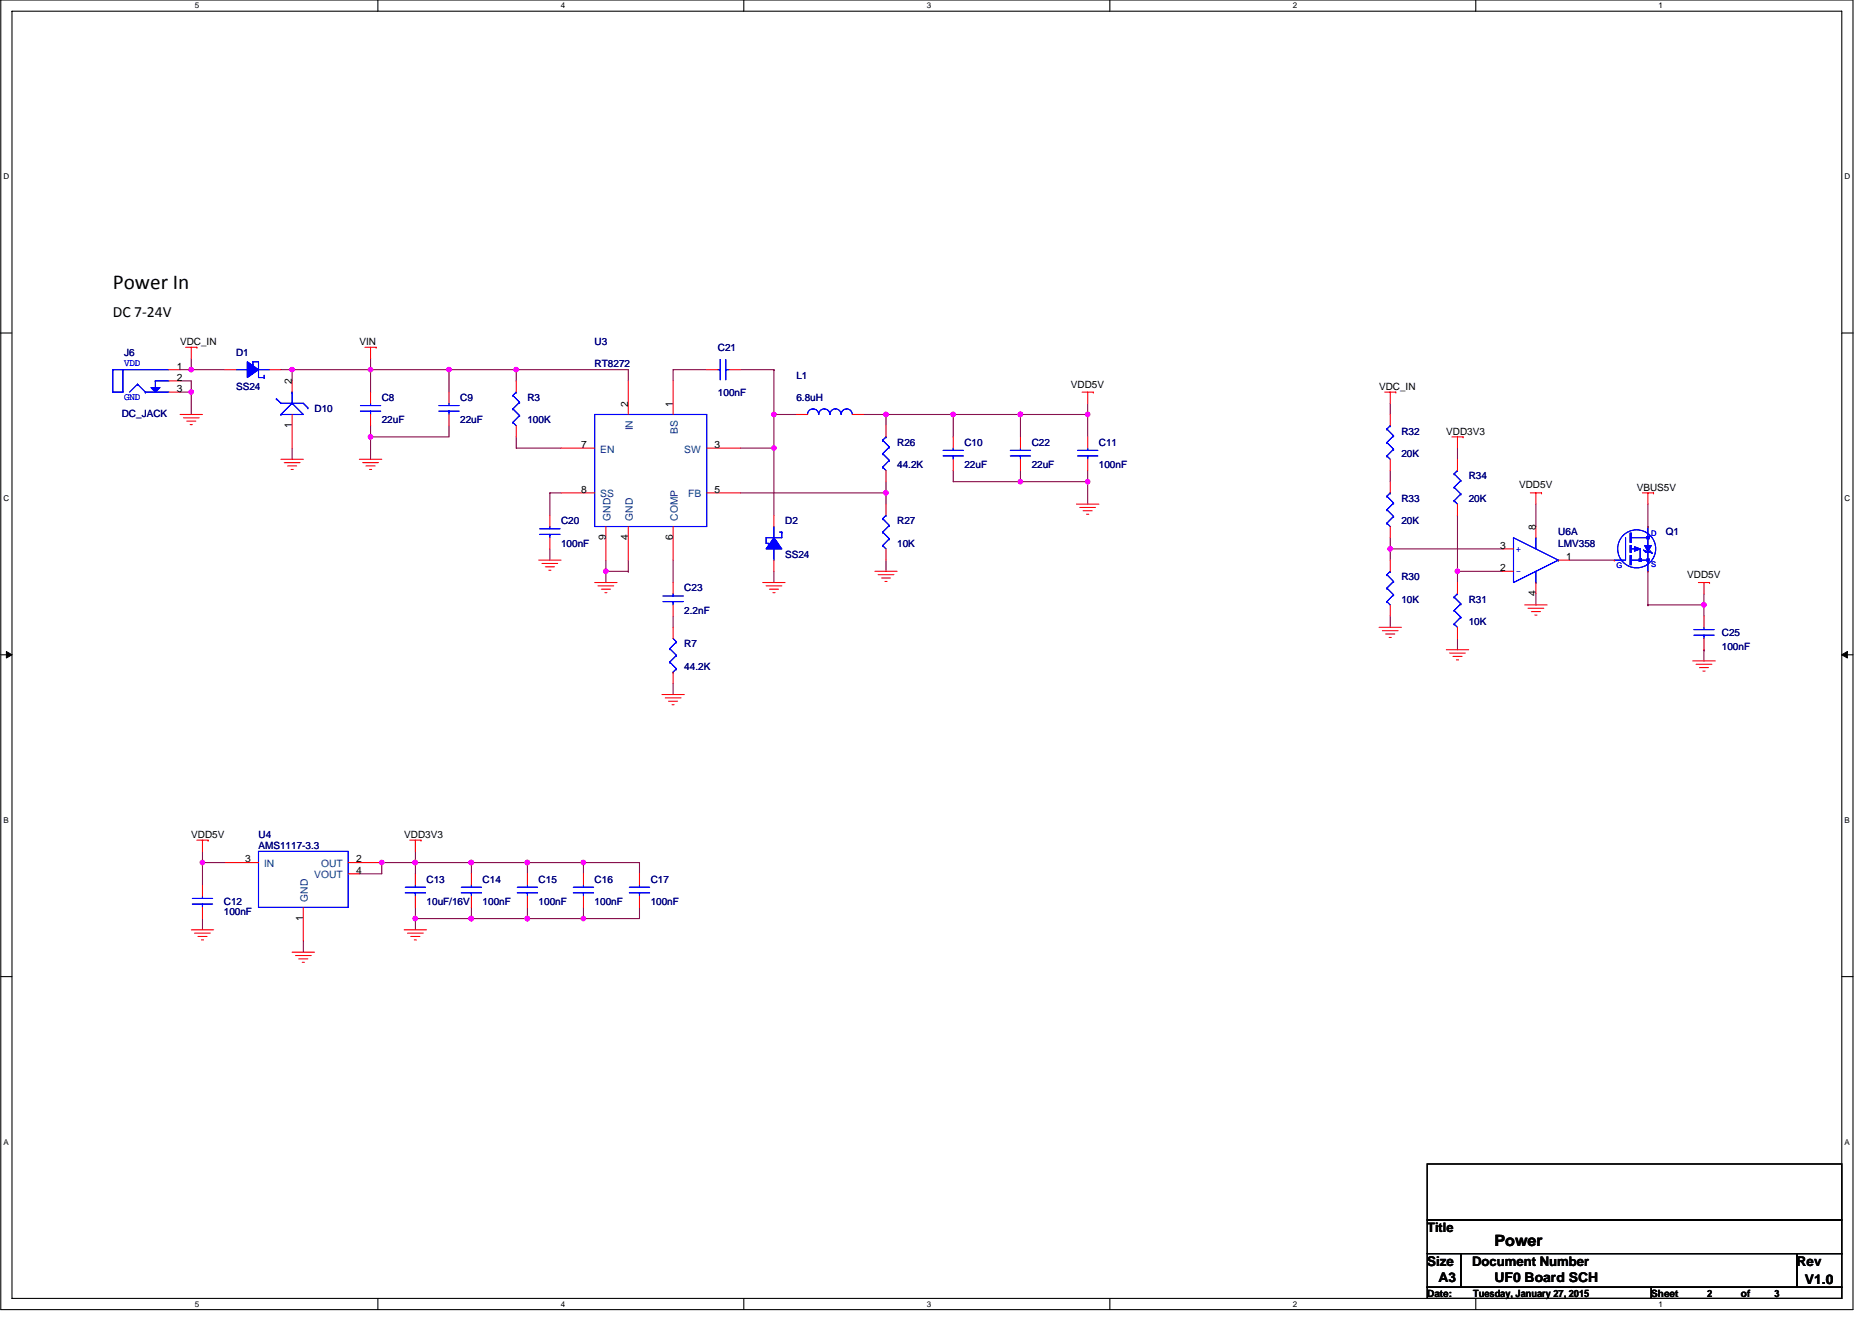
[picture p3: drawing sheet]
<svg xmlns="http://www.w3.org/2000/svg" width="297mm" height="210mm" viewBox="0 0 297 210" stroke-linecap="round" stroke-linejoin="round" font-family="sans-serif">
<path d="M.1 0h293.9v207.9h-293.9zM1.9 1.8h290.3v204.3h-290.3z" fill="none" stroke="#000" stroke-width=".17"/>
<g fill="#fff">
<path d="M30.9 .2h.7v1.4h-.7z"/>
<path d="M30.9 206.3h.7v1.4h-.7z"/>
</g>
<path d="M60 0v1.8M60 206.1v1.8" fill="none" stroke="#000" stroke-width=".17"/>
<g fill="#fff">
<path d="M89 .2h.7v1.4h-.7z"/>
<path d="M89 206.3h.7v1.4h-.7z"/>
</g>
<path d="M118 0v1.8M118 206.1v1.8" fill="none" stroke="#000" stroke-width=".17"/>
<g fill="#fff">
<path d="M147 .2h.7v1.4h-.7z"/>
<path d="M147 206.3h.7v1.4h-.7z"/>
</g>
<path d="M176.1 0v1.8M176.1 206.1v1.8" fill="none" stroke="#000" stroke-width=".17"/>
<g fill="#fff">
<path d="M205.1 .2h.7v1.4h-.7z"/>
<path d="M205.1 206.3h.7v1.4h-.7z"/>
</g>
<path d="M234.2 0v1.8M234.2 206.1v1.8" fill="none" stroke="#000" stroke-width=".17"/>
<g fill="#fff">
<path d="M263.2 .2h.7v1.4h-.7z"/>
<path d="M263.2 206.3h.7v1.4h-.7z"/>
<path d="M.6 27.3h.9v1.4h-.9z"/>
<path d="M292.7 27.3h.9v1.4h-.9z"/>
<path d="M.6 78.4h.9v1.4h-.9z"/>
<path d="M292.7 78.4h.9v1.4h-.9z"/>
</g>
<path d="M.1 52.9h1.8M292.2 52.9h1.8" fill="none" stroke="#000" stroke-width=".17"/>
<g fill="#fff">
<path d="M.6 129.5h.8v1.4h-.8z"/>
<path d="M292.7 129.5h.8v1.4h-.8z"/>
</g>
<path d="M.1 103.9h1.8M292.2 103.9h1.8" fill="none" stroke="#000" stroke-width=".17"/>
<path d="M1 103.4l.9 .5-.9 .5zM292.2 103.9l.9-.5v1z" fill="#000" stroke="#000" stroke-width=".16"/>
<g fill="#fff">
<path d="M.5 180.5h.9v1.4h-.9z"/>
<path d="M292.7 180.5h.8v1.4h-.8z"/>
</g>
<path d="M.1 155h1.8M292.2 155h1.8M226.5 184.7h65.7v8.9h-65.7zM226.5 193.6h65.7v5.4h-65.7zM226.5 199h5.3v5.3h-5.3zM231.8 199h53.3v5.3h-53.3zM285.1 199h7.1v5.3h-7.1zM226.5 204.3h35.5v1.8h-35.5zM262 204.3h30.2v1.8h-30.2z" fill="none" stroke="#000" stroke-width=".17"/>
<g fill="none" stroke="#800040" stroke-width=".17">
<path d="M28.6 58.7h1.7M30.3 58.7h.1M30.3 56.9v1.8M30.3 58.7h5.4M44.6 58.7h1.8M46.4 58.7v1.8M46.4 58.7h.1M46.4 58.7h35.5M58.8 56.9v1.8M58.8 58.7v3.5M58.8 58.7h.1M71.2 58.7h.1"/>
<path d="M71.2 58.7v3.5M81.9 58.7h17.8v1.8M81.9 58.7v1.8M112.1 58.7h-5.3v1.8M117.5 58.7h5.3M122.8 58.7h.1M122.8 58.7v7.1M28.6 60.5h1.7v1.7M28.6 62.2h1.7M30.3 62.2h.1M30.3 62.2v3.6M46.4 71.1v1.8"/>
<path d="M58.8 67.6v1.7M58.8 69.3h.1M58.8 69.3v3.6M71.2 67.6v1.7h-12.4M81.9 69.3v1.8h7.1M89 78.2h-1.8v3.6M117.5 78.2h23.1M117.5 71.1h5.3M122.8 71.1h.1M122.8 65.8v5.3M122.8 65.8h3.6M122.8 71.1v10.7"/>
<path d="M137 65.8h3.6M140.6 65.8h.1M140.6 78.2h.1M140.6 76.5v1.7M140.6 65.8v1.8M140.6 65.8h32M140.6 78.2v1.8M151.3 65.8v3.5M151.3 65.8h.1M151.3 74.7v1.8h10.6M161.9 65.8v3.5M161.9 76.5h.1"/>
<path d="M161.9 65.8h.1M161.9 74.7v1.8M161.9 76.5h10.7M172.6 76.5h.1M172.6 64v1.8M172.6 65.8v3.5M172.6 74.7v1.8M172.6 76.5v3.5M220.6 64v1.8M220.6 74.7v1.8M231.3 71.1v1.8M87.2 87.1v1.8"/>
<path d="M96.1 88.9v1.8M99.7 90.7h-3.6v1.8M99.7 90.7h.1M99.7 88.9v1.8M106.8 97.8v1.8M106.8 88.9v3.6M122.8 90.7v1.8M140.6 88.9v1.8M220.6 97.8v1.8M220.6 87.1v1.8M220.6 87.1h.1M220.6 85.3v1.8"/>
<path d="M220.6 87.1h17.8M231.3 81.8v8.9h7.1M231.3 81.8h.1M231.3 90.7v1.8M243.7 80v3.6M243.7 94.2v1.8M249 88.9h7.2M261.5 80v3.6M261.5 90.7v5.3M261.5 96h8.9v1.8M261.5 96h.1M270.4 94.2v1.8"/>
<path d="M106.8 108.5v1.7M231.3 101.3v1.8M270.4 103.1h.1M270.4 103.1v1.8M32.1 136.9v3.6M32.1 136.9h.1M32.1 135.1v1.8M32.1 136.9h3.6M60.6 136.9h5.3M60.6 136.9v1.8h-3.6M60.6 136.9h.1M65.9 136.9h.1"/>
<path d="M65.9 135.1v1.8M65.9 136.9h26.7M65.9 136.9v1.8M74.8 136.9h.1M74.8 136.9v1.8M83.7 136.9h.1M83.7 136.9v1.8M92.6 136.9h8.9v1.8M92.6 136.9v1.8M32.1 145.8v1.8M48.1 149.4v1.7M65.9 144v1.8"/>
<path d="M65.9 145.8h.1M65.9 145.8v1.8M65.9 145.8h26.7M74.8 145.8h.1M74.8 144v1.8M83.7 144v1.8M83.7 145.8h.1M92.6 144v1.8M101.5 144v1.8h-8.9"/>
</g>
<g fill="#f0f" stroke="#f0f" stroke-width=".17">
<circle cx="92.6" cy="136.9" r=".35"/>
<circle cx="83.7" cy="136.9" r=".35"/>
<circle cx="74.8" cy="136.9" r=".35"/>
<circle cx="83.7" cy="145.8" r=".35"/>
<circle cx="74.8" cy="145.8" r=".35"/>
<circle cx="92.6" cy="145.8" r=".35"/>
<circle cx="65.9" cy="145.8" r=".35"/>
<circle cx="32.1" cy="136.9" r=".35"/>
<circle cx="65.9" cy="136.9" r=".35"/>
<circle cx="60.6" cy="136.9" r=".35"/>
<circle cx="96.1" cy="90.7" r=".35"/>
<circle cx="122.8" cy="65.8" r=".35"/>
<circle cx="172.6" cy="76.4" r=".35"/>
<circle cx="140.6" cy="65.8" r=".35"/>
<circle cx="161.9" cy="76.4" r=".35"/>
<circle cx="161.9" cy="65.8" r=".35"/>
<circle cx="151.2" cy="65.8" r=".35"/>
<circle cx="140.6" cy="78.2" r=".35"/>
<circle cx="122.8" cy="71.1" r=".35"/>
<circle cx="172.6" cy="65.8" r=".35"/>
<circle cx="30.3" cy="58.7" r=".35"/>
<circle cx="58.8" cy="69.3" r=".35"/>
<circle cx="81.9" cy="58.7" r=".35"/>
<circle cx="71.2" cy="58.7" r=".35"/>
<circle cx="30.3" cy="62.2" r=".35"/>
<circle cx="220.6" cy="87.1" r=".35"/>
<circle cx="231.3" cy="90.7" r=".35"/>
<circle cx="270.4" cy="96" r=".35"/>
<circle cx="46.3" cy="58.7" r=".35"/>
<circle cx="58.8" cy="58.7" r=".35"/>
</g>
<g fill="none" stroke="#f00" stroke-width=".17">
<path d="M26.8 58.7h1.8M29.5 55.1h1.7M30.3 55.1v1.8M31.2 55.1h.1M35.7 58.7h1.8M42.8 58.7h1.8M57.9 55.1h1.8M58.8 55.1v1.8M59.7 55.1h.1M112.1 58.7h1.8M115.7 58.7h1.8M26.8 62.2h1.8"/>
<path d="M26.8 60.5h1.8M28.6 65.8h3.5M29.1 66.3h2.5M29.6 66.8h1.5M30.2 67.4h.3M44.6 72.9h3.5M45.1 73.4h2.5M45.6 74h1.5M46.2 74.5h.3M46.4 60.5v1.7M46.4 65.8v5.3M57 72.9h3.6"/>
<path d="M57.5 73.4h2.5M58.1 74h1.4M58.6 74.5h.4M58.8 62.2v1.8M58.8 65.8v1.8M71.2 62.2v1.8M71.2 65.8v1.8M81.9 60.5v1.7M81.9 67.6v1.7M89 78.2h5.4M89 71.1h5.4M99.7 60.5v5.3"/>
<path d="M106.8 60.5v5.3M112.1 78.2h5.4M112.1 71.1h5.4M126.4 65.8h1.7M135.3 65.8h1.7M140.6 67.6v1.7M140.6 74.7v1.8M151.3 69.3v1.8M151.3 72.9v1.8M161.9 69.3v1.8M161.9 72.9v1.8M171.7 62.2h1.8"/>
<path d="M172.6 62.2v1.8M172.6 69.3v1.8M172.6 72.9v1.8M173.5 62.2h.1M219.7 62.2h1.8M220.6 62.2v1.8M220.6 65.8v1.8M220.6 72.9v1.8M220.6 76.5v1.7M221.5 62.2h.1M230.4 69.3h1.8M231.3 69.3v1.8"/>
<path d="M231.3 72.9v1.8M232.2 69.3h.1M242.8 78.2h1.8M243.7 78.2v1.8M244.6 78.2h.1M260.6 78.2h1.8M261.5 78.2v1.8M262.4 78.2h.1M85.5 88.9h3.5M86 89.4h2.5M86.5 90h1.5M87.1 90.5h.3"/>
<path d="M87.2 81.8v1.8M87.2 85.3v1.8M94.4 92.5h3.5M94.9 93h2.5M95.4 93.5h1.5M96 94.1h.3M96.1 83.6v5.3M99.7 83.6v5.3M106.8 83.6v5.3M106.8 92.5v1.7M106.8 96v1.8M106.8 99.6v1.7"/>
<path d="M121 92.5h3.6M121.6 93h2.5M122.1 93.5h1.4M122.6 94.1h.4M122.8 81.8v1.8M122.8 88.9v1.8M138.8 90.7h3.6M139.3 91.2h2.5M139.9 91.7h1.4M140.4 92.3h.4M140.6 80v1.8M140.6 87.1v1.8"/>
<path d="M170.8 80h3.6M171.3 80.5h2.5M171.9 81.1h1.4M172.4 81.6h.4M218.8 99.6h3.6M220.6 83.6v1.7M220.6 88.9v1.8M220.6 96v1.8M231.3 80v1.8M231.3 92.5v1.7M231.3 99.6v1.7M238.4 90.7h1.8"/>
<path d="M238.4 87.1h1.8M241.9 96h3.6M242.5 96.5h2.5M243 97.1h1.4M243.5 97.6h.4M243.7 83.6v1.7M243.7 92.5v1.7M247.3 88.9h1.7M256.2 88.9h.1M261.5 90.7h.1M261.5 83.6h.1M269.5 92.5h1.8"/>
<path d="M270.4 92.5v1.7M270.4 97.8v1.8M271.3 92.5h.1M105 110.2h3.6M105.6 110.8h2.5M106.1 111.3h1.4M106.6 111.8h.4M106.8 106.7v1.8M219.3 100.1h2.5M219.9 100.6h1.4M220.4 101.2h.4M229.5 103.1h3.5"/>
<path d="M230 103.7h2.5M230.5 104.2h1.5M231.1 104.7h.3M268.6 104.9h3.6M269.1 105.4h2.5M269.7 106h1.4M270.2 106.5h.3M270.4 101.3v1.8M31.2 133.3h1.8M32.1 133.3v1.8M33 133.3h.1M35.7 136.9h5.3"/>
<path d="M55.2 136.9h5.4M55.2 138.7h1.8M65 133.3h1.8M65.9 133.3v1.8M65.9 138.7v1.8M66.8 133.3h.1M74.8 138.7v1.8M83.7 138.7v1.8M92.6 138.7v1.8M101.5 138.7v1.8M30.3 147.6h3.6M30.9 148.1h2.5"/>
<path d="M31.4 148.6h1.4M32 149.2h.3M32.1 140.5v1.7M32.1 144v1.8M46.4 151.1h3.5M46.9 151.7h2.5M47.4 152.2h1.4M48 152.7h.3M48.1 144v5.4M64.1 147.6h3.6M64.7 148.1h2.5M65.2 148.6h1.4"/>
<path d="M65.7 149.2h.4M65.9 142.2v1.8M74.8 142.2v1.8M83.7 142.2v1.8M92.6 142.2v1.8M101.5 142.2v1.8"/>
</g>
<g fill="none" stroke="#00f" stroke-width=".17">
<path d="M17.9 58.7h1.6v3.5h-1.6zM19.5 58.7h7.3M37.5 58.7h1.7M40.1 57.8v-.4h.9v2.5h.9M40.1 57.8h.1M41 58.7h1.8M41.9 59.9h.1M41.9 59.6v.3M113.9 58.7h.4M114.3 57.1v3.2M115.2 57.1v3.2M115.2 58.7h.1"/>
<path d="M115.2 58.7h.5M21.8 61h.1M21.8 61l-1.2 1.2M21.8 61l1.3 1.2M23.1 62.2h.1M23.1 62.2h3.7M24.7 60.5h.1M24.7 60.5v1M24.7 60.5h2.1M43.9 63.3l.7 .7h3.5l.7 .7M43.9 63.3h.1M44.6 65.8h.1"/>
<path d="M46.4 64l1.7 1.8h-3.5M46.4 64h.1M46.4 62.2h.1M46.4 64l-1.8 1.8M46.4 62.2v1.8M48.8 64.7h.1M57.2 65.3h3.2M57.2 64.4h3.2M58.8 64v.4M58.8 65.3h.1M58.8 65.3v.5M69.6 65.3h3.3"/>
<path d="M69.6 64.4h3.3M71.2 64v.4M71.2 65.3h.1M71.2 65.3v.5M81.4 67h.1M81.4 64.9h.1M81.4 62.8h.1M81.4 67l.5 .6M81.4 64.9l1 1.1M81.4 62.8l1 1M81.9 62.2h.1M81.9 62.2l-.5 .6"/>
<path d="M82.4 66h.1M82.4 63.8h.1M82.4 66l-1 1M82.4 63.8l-1 1.1M94.4 65.8h17.7v17.8h-17.7zM128.1 65.8a.88 .88 0 0 1 .9-.9 .88 .88 0 0 1 .9 .9 .89 .89 0 0 1 .9-.9 .89 .89 0 0 1 .9 .9M131.7 65.8a.88 .88 0 0 1 .9-.9 .88 .88 0 0 1 .9 .9M133.5 65.8a.88 .88 0 0 1 .9-.9 .88 .88 0 0 1 .8 .9M140.1 74.1h.1M140.1 72h.1M140.1 69.9h.1M140.1 74.1l.5 .6"/>
<path d="M140.1 72l1 1.1M140.1 69.9l1 1.1M140.6 69.3h.1M140.6 69.3l-.5 .6M141.1 73.1h.1M141.1 71h.1M141.1 73.1l-1 1M141.1 71l-1 1M149.6 72.4h3.3M149.6 71.5h3.3M151.3 71.1v.4M151.3 72.4h.1"/>
<path d="M151.3 72.4v.5M160.3 72.4h3.2M160.3 71.5h3.2M161.9 71.1v.4M161.9 72.4h.1M161.9 72.4v.5M171 72.4h3.2M171 71.5h3.2M172.6 71.1v.4M172.6 72.4h.1M172.6 72.4v.5M220.1 78.8h.1"/>
<path d="M220.1 72.4h.1M220.1 70.2h.1M220.1 68.1h.1M220.1 78.8l1 1M220.1 72.4l.5 .5M220.1 70.2l1 1.1M220.1 68.1l1 1.1M220.6 78.2h.1M220.6 67.6h.1M220.6 78.2l-.5 .6M220.6 67.6l-.5 .5M221.1 79.8h.1"/>
<path d="M221.1 71.3h.1M221.1 69.2h.1M221.1 79.8l-1 1.1M221.1 71.3l-1 1.1M221.1 69.2l-1 1M230.7 79.5h.1M230.7 77.3h.1M230.7 75.2h.1M230.7 79.5l.6 .5M230.7 77.3l1.1 1.1M230.7 75.2l1.1 1.1M231.3 74.7h.1"/>
<path d="M231.3 74.7l-.6 .5M231.8 78.4h.1M231.8 76.3h.1M231.8 78.4l-1.1 1.1M231.8 76.3l-1.1 1M85.6 84.8h3.3M85.6 83.9h3.3M87.2 83.6v.3M87.2 84.8h.1M87.2 84.8v.5M105.2 95.5h3.2M105.2 94.6h3.2"/>
<path d="M106.8 94.2v.4M106.8 95.5h.1M106.8 95.5v.5M121.9 86.2h.1M122.8 87.1v1.8M122.8 83.6v1.7M123.7 84.5h.4M124.1 84.5v.8h-2.5v.9h.3M124.1 84.5h.1M140.1 86.6h.1M140.1 84.5h.1M140.1 82.3h.1"/>
<path d="M140.1 86.6l.5 .5M140.1 84.5l1 1M140.1 82.3l1 1.1M140.6 81.8h.1M140.6 81.8l-.5 .5M141.1 85.5h.1M141.1 83.4h.1M141.1 85.5l-1 1.1M141.1 83.4l-1 1.1M220.1 83h.1M220.1 80.9h.1M220.1 95.5h.1"/>
<path d="M220.1 93.3h.1M220.1 91.2h.1M220.1 83l.5 .6M220.1 80.9l1 1.1M220.1 95.5l.5 .5M220.1 93.3l1 1.1M220.1 91.2l1 1.1M220.6 90.7h.1M220.6 90.7l-.5 .5M221.1 82h.1M221.1 94.4h.1M221.1 92.3h.1"/>
<path d="M221.1 82l-1 1M221.1 94.4l-1 1.1M221.1 92.3l-1 1M230.7 99h.1M230.7 96.9h.1M230.7 94.8h.1M230.7 99l.6 .6M230.7 96.9l1.1 1.1M230.7 94.8l1.1 1M231.3 94.2h.1M231.3 94.2l-.6 .6M231.8 98h.1"/>
<path d="M231.8 95.8h.1M231.8 98l-1.1 1M231.8 95.8l-1.1 1.1M240.2 85.3v7.2l7.1-3.6M240.2 85.3h.1M240.2 85.3l7.1 3.6M243.7 85.3v1.8M243.7 92.5h.1M243.7 90.7v1.8M247.3 88.9h.1M257.9 85.3v3.6h-1.7M258.8 87.1h1.4v1.6"/>
<path d="M258.8 85.3h2.5M258.8 88.9h2.5M261.5 85.5v2M261.5 87.7v1M261.5 83.6v1.6M261.5 89.1v1.6M268.8 99.9h3.2M270.4 99.6v.3M106.3 103h.1M106.3 105.1h.1M106.3 103l1 1M106.3 105.1l1 1.1"/>
<path d="M106.8 106.7h.1M106.8 101.3l.5 .6M107.3 101.9h.1M107.3 104h.1M107.3 106.2h.1M107.3 101.9l-1 1.1M107.3 104l-1 1.1M107.3 106.2l-.5 .5M268.8 100.8h3.2M270.4 100.8h.1M270.4 100.8v.5M41 135.1h14.2v8.9h-14.2z"/>
<path d="M30.5 143.5h3.2M30.5 142.6h3.2M32.1 142.2v.4M32.1 143.5h.1M32.1 143.5v.5M64.3 141.7h3.2M64.3 140.8h3.2M65.9 140.5v.3M65.9 141.7h.1M65.9 141.7v.5M73.2 141.7h3.2M73.2 140.8h3.2"/>
<path d="M74.8 140.5v.3M74.8 141.7h.1M74.8 141.7v.5M82.1 141.7h3.2M82.1 140.8h3.2M83.7 140.5v.3M83.7 141.7h.1M83.7 141.7v.5M91 141.7h3.2M91 140.8h3.2M92.6 140.5v.3M92.6 141.7h.1"/>
<path d="M92.6 141.7v.5M99.9 141.7h3.2M99.9 140.8h3.2M101.5 140.5v.3M101.5 141.7h.1M101.5 141.7v.5"/>
<circle cx="259.7" cy="87.1" r="3"/>
</g>
<g fill="#00f" stroke="#00f" stroke-width=".17">
<path d="M122.8 85.3l1.3 1.8h-2.5z" fill-rule="evenodd"/>
<path d="M122.8 85.3l1.3 1.8h-2.5z" fill-rule="evenodd"/>
<path d="M261 86.6h1l-.5 .9z" fill-rule="evenodd"/>
<path d="M259.4 86.8l.8 .3-.8 .4z" fill-rule="evenodd"/>
<path d="M261.3 85.2v.3h.4v-.3z" fill-rule="evenodd"/>
<path d="M261.3 88.7v.4h.4v-.4z" fill-rule="evenodd"/>
<path d="M258.7 84.6v1.5h.1v-1.5z" fill-rule="evenodd"/>
<path d="M258.7 88.2v1.4h.1v-1.4z" fill-rule="evenodd"/>
<path d="M258.7 86.6v1.1h.1v-1.1z" fill-rule="evenodd"/>
<path d="M261.1 87.5v.2h.7v-.2z" fill-rule="evenodd"/>
<path d="M260.1 88.7v.4h.3v-.4z" fill-rule="evenodd"/>
<path d="M261.8 87.5l.4 .3-.4-.1z" fill-rule="evenodd"/>
<path d="M260.8 87.3l.3 .2v.2z" fill-rule="evenodd"/>
<path d="M261 86.6h1l-.5 .9z" fill-rule="evenodd"/>
<path d="M259.4 86.8l.8 .3-.8 .4z" fill-rule="evenodd"/>
<path d="M261.3 85.2v.3h.4v-.3z" fill-rule="evenodd"/>
<path d="M261.3 88.7v.4h.4v-.4z" fill-rule="evenodd"/>
<path d="M258.7 84.6v1.5h.1v-1.5z" fill-rule="evenodd"/>
<path d="M258.7 88.2v1.4h.1v-1.4z" fill-rule="evenodd"/>
<path d="M258.7 86.6v1.1h.1v-1.1z" fill-rule="evenodd"/>
<path d="M261.1 87.5v.2h.7v-.2z" fill-rule="evenodd"/>
<path d="M260.1 88.7v.4h.3v-.4z" fill-rule="evenodd"/>
<path d="M261.8 87.5l.4 .3-.4-.1z" fill-rule="evenodd"/>
<path d="M260.8 87.3l.3 .2v.2z" fill-rule="evenodd"/>
<path d="M24 61.5h1.4l-.7 .7z" fill-rule="evenodd"/>
<path d="M24 61.5h1.4l-.7 .7z" fill-rule="evenodd"/>
<path d="M39.2 57.4l1.8 1.3-1.8 1.2z" fill-rule="evenodd"/>
<path d="M39.2 57.4l1.8 1.3-1.8 1.2z" fill-rule="evenodd"/>
</g>
<text font-size="3.4" x="17.9" y="45.9">Power In</text>
<g font-size="2.5">
<text x="17.9" y="50.4">DC 7-24V</text>
<text x="237.1" y="197.7">Power</text>
</g>
<g font-size="2.1">
<text x="226.5" y="195.6">Title</text>
<text x="226.5" y="200.9">Size</text>
<text x="228.2" y="203.4">A3</text>
<text x="233.6" y="200.9">Document Number</text>
<text x="237.1" y="203.4">UF0 Board SCH</text>
<text x="285.1" y="200.9">Rev</text>
<text x="286.4" y="203.8">V1.0</text>
</g>
<g font-size="1.6" fill="#00f">
<text x="19.7" y="58.1">VDD</text>
<text x="19.7" y="63.5">GND</text>
<text x="240.5" y="87.7">+</text>
<text x="240.5" y="91">-</text>
</g>
<g font-size="1.6" fill="#000080">
<text x="19.7" y="56.5">J6</text>
<text x="37.5" y="56.5">D1</text>
<text x="94.4" y="54.8">U3</text>
<text x="94.4" y="58.3">RT8272</text>
<text x="113.9" y="55.6">C21</text>
<text x="37.5" y="61.9">SS24</text>
<text x="49.9" y="65.4">D10</text>
<text x="60.6" y="63.6">C8</text>
<text x="73" y="63.6">C9</text>
<text x="83.7" y="63.6">R3</text>
<text x="113.9" y="62.9">100nF</text>
<text x="126.4" y="60.1">L1</text>
<text x="126.4" y="63.6">6.8uH</text>
<text x="19.3" y="66.1">DC_JACK</text>
<text x="60.6" y="67.2">22uF</text>
<text x="73" y="67.2">22uF</text>
<text x="83.7" y="67.2">100K</text>
<text x="142.4" y="70.8">R26</text>
<text x="153" y="70.8">C10</text>
<text x="163.7" y="70.8">C22</text>
<text x="174.4" y="70.8">C11</text>
<text x="222.4" y="69">R32</text>
<text x="142.4" y="74.3">44.2K</text>
<text x="153" y="74.3">22uF</text>
<text x="163.7" y="74.3">22uF</text>
<text x="174.4" y="74.3">100nF</text>
<text x="222.4" y="72.5">20K</text>
<text x="233" y="76.1">R34</text>
<text x="89" y="83.2">C20</text>
<text x="124.6" y="83.2">D2</text>
<text x="142.4" y="83.2">R27</text>
<text x="222.4" y="79.7">R33</text>
<text x="222.4" y="83.2">20K</text>
<text x="233" y="79.7">20K</text>
<text x="89" y="86.8">100nF</text>
<text x="124.6" y="88.5">SS24</text>
<text x="142.4" y="86.8">10K</text>
<text x="247.3" y="85">U6A</text>
<text x="247.3" y="86.8">LMV358</text>
<text x="264.3" y="85">Q1</text>
<text x="108.6" y="93.9">C23</text>
<text x="222.4" y="92.1">R30</text>
<text x="222.4" y="95.7">10K</text>
<text x="233" y="95.7">R31</text>
<text x="108.6" y="97.4">2.2nF</text>
<text x="233" y="99.2">10K</text>
<text x="273.2" y="101">C25</text>
<text x="108.6" y="102.8">R7</text>
<text x="108.6" y="106.3">44.2K</text>
<text x="273.2" y="103.1">100nF</text>
<text x="41" y="133">U4</text>
<text x="41" y="134.8">AMS1117-3.3</text>
<text x="35.5" y="143.7">C12</text>
<text x="67.7" y="140.1">C13</text>
<text x="67.7" y="143.7">10uF/16V</text>
<text x="76.6" y="140.1">C14</text>
<text x="76.6" y="143.7">100nF</text>
<text x="85.5" y="140.1">C15</text>
<text x="85.5" y="143.7">100nF</text>
<text x="94.4" y="140.1">C16</text>
<text x="94.4" y="143.7">100nF</text>
<text x="103.2" y="140.1">C17</text>
<text x="103.2" y="143.7">100nF</text>
<text x="35.5" y="145.3">100nF</text>
</g>
<g font-size="1.6">
<text x="28" y="58.7">1</text>
<text x="28.6" y="54.8">VDC_IN</text>
<text x="57" y="54.8">VIN</text>
<text x="28" y="60.4">2</text>
<text x="28" y="62.2">3</text>
<text x="46.3" y="61" transform="rotate(-90 46.3 61)">2</text>
<text x="99.7" y="64.5" transform="rotate(-90 99.7 64.5)">2</text>
<text x="106.8" y="64.5" transform="rotate(-90 106.8 64.5)">1</text>
<text x="169.9" y="61.5">VDD5V</text>
<text x="218.8" y="61.9">VDC_IN</text>
<text x="46.3" y="67.9" transform="rotate(-90 46.3 67.9)">1</text>
<text x="92.2" y="71.1">7</text>
<text x="113.4" y="71.1">3</text>
<text x="229.5" y="69">VDD3V3</text>
<text x="241" y="77.5">VDD5V</text>
<text x="259.7" y="77.9">VBUS5V</text>
<text x="92.2" y="78.2">8</text>
<text x="113.4" y="78.2">5</text>
<text x="96.1" y="85.7" transform="rotate(-90 96.1 85.7)">9</text>
<text x="99.7" y="85.7" transform="rotate(-90 99.7 85.7)">4</text>
<text x="106.8" y="85.7" transform="rotate(-90 106.8 85.7)">6</text>
<text x="238" y="87.1">3</text>
<text x="243.7" y="84.1" transform="rotate(-90 243.7 84.1)">8</text>
<text x="248.5" y="88.9">1</text>
<text x="238" y="90.7">2</text>
<text x="243.7" y="94.6" transform="rotate(-90 243.7 94.6)">4</text>
<text x="267.7" y="91.7">VDD5V</text>
<text x="30.3" y="133">VDD5V</text>
<text x="38.9" y="136.9">3</text>
<text x="56.5" y="136.9">2</text>
<text x="64.1" y="133">VDD3V3</text>
<text x="56.5" y="138.7">4</text>
<text x="48.1" y="146.2" transform="rotate(-90 48.1 146.2)">1</text>
<text x="226.5" y="205.8">Date:</text>
<text x="233.8" y="205.8">Tuesday, January 27, 2015</text>
<text x="262" y="205.8">Sheet</text>
<text x="270.9" y="205.8">2</text>
<text x="276.2" y="205.8">of</text>
<text x="281.6" y="205.8">3</text>
</g>
<g font-size="1.6" fill="#004080">
<text x="95.2" y="71.8">EN</text>
<text x="100.4" y="68.3" transform="rotate(-90 100.4 68.3)">IN</text>
<text x="107.5" y="68.8" transform="rotate(-90 107.5 68.8)">BS</text>
<text x="108.6" y="71.8">SW</text>
<text x="95.2" y="79">SS</text>
<text x="96.9" y="82.7" transform="rotate(-90 96.9 82.7)">GND</text>
<text x="100.4" y="82.7" transform="rotate(-90 100.4 82.7)">GND</text>
<text x="107.5" y="82.7" transform="rotate(-90 107.5 82.7)">COMP</text>
<text x="109.2" y="79">FB</text>
<text x="41.9" y="137.6">IN</text>
<text x="50.9" y="137.6">OUT</text>
<text x="48.9" y="143.1" transform="rotate(-90 48.9 143.1)">GND</text>
<text x="49.9" y="139.4">VOUT</text>
</g>
<g font-size="1.3">
<text x="30.9" y="1.3">5</text>
<text x="89" y="1.3">4</text>
<text x="147" y="1.3">3</text>
<text x="205.1" y="1.3">2</text>
<text x="263.2" y="1.3">1</text>
<text x=".6" y="28.4">D</text>
<text x="292.7" y="28.4">D</text>
<text x=".6" y="79.5">C</text>
<text x="292.7" y="79.5">C</text>
<text x=".6" y="130.6">B</text>
<text x="292.7" y="130.6">B</text>
<text x=".6" y="181.7">A</text>
<text x="292.7" y="181.7">A</text>
<text x="30.9" y="207.4">5</text>
<text x="89" y="207.4">4</text>
<text x="147" y="207.4">3</text>
<text x="205.1" y="207.4">2</text>
<text x="263.2" y="207.4">1</text>
</g>
<g font-size="1.2" fill="#00f">
<text x="262" y="85">D</text>
<text x="256.5" y="90.2">G</text>
<text x="262" y="90">S</text>
</g>
</svg>
